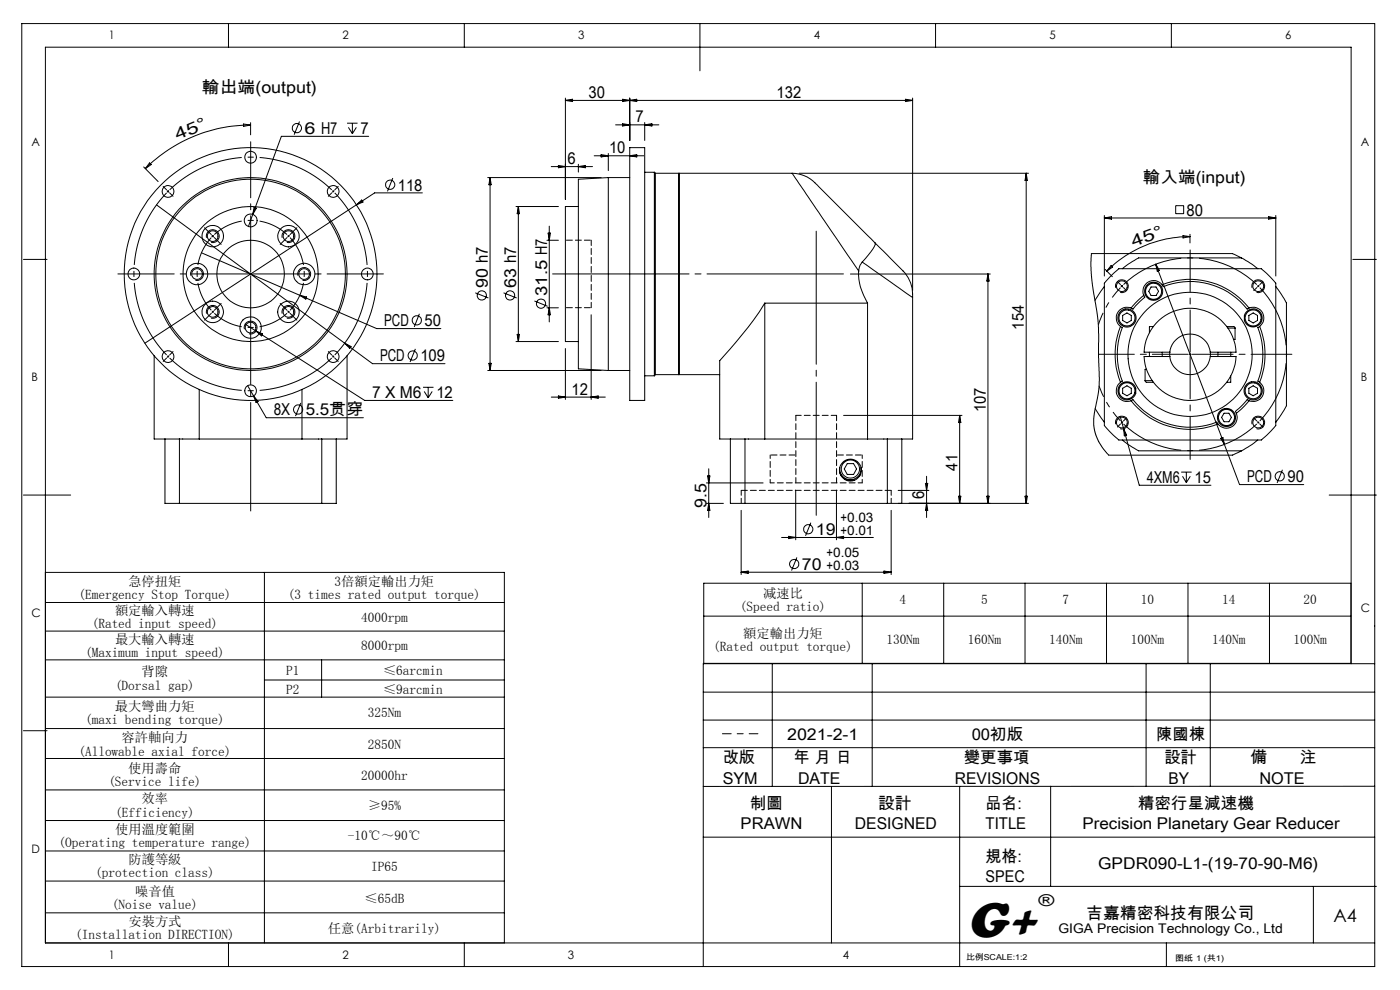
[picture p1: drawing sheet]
<svg xmlns="http://www.w3.org/2000/svg" width="297mm" height="210mm" viewBox="0 0 297 210" stroke-linecap="round" stroke-linejoin="round" font-family="sans-serif">
<g fill="none" stroke="#000" stroke-width=".21">
<path d="M4.6 5h287v200h-287zM48.5 5v5M98.5 5v5M148.5 5v10M198.5 5v5M248.5 5v5M30.5 35.4l3 3.1M31.7 34.6l.4 .3-1.3 .9zM51.6 26.3l1.6 .2-1.5 .3zM53.2 26.5a31.7 31.7 0 0 0-22.4 9.3M53.2 26v2.6M63.5 25.8l-1.1 2.8"/>
<path d="M73.6 26.1h2.2M73.9 27l.9 1.4M74.8 26.1v2.3M75.6 27l-.8 1.4M78.2 28.9h-18.5l-6.1 16.6M83.3 37.8l-1.1 2.8M103.5 37.7h24M104 37.7v40.9M104 37.7l.2 1.5h-.5zM116.9 35.3h8.8M118.5 35.1l1.4 .2-1.4 .3zM119.9 20.8v21.5"/>
<path d="M119.9 21.3h73.7M119.9 21.3l1.6-.2v.4zM122.7 34.8v1.7M122.7 35.3l1.5-.2v.5zM126 33h10.6M127.5 32.8l1.5 .2-1.5 .3zM129 32.6v3.6M129 37.7v40.9M129 37.7l-6.3 .3v40.2l6.3 .4M129 37.7h4.6M130.6 26.5h9.2M132.1 21.1l1.5 .2-1.5 .2z"/>
<path d="M132.1 26.2l1.5 .3-1.5 .2zM133.6 20.8v9M133.6 33l1.5-.2v.5zM133.6 21.3l1.5-.2v.4zM133.6 31.3h3.2v53.6h-3.2zM136.8 26v3.8M136.8 26.5l1.5-.3v.5zM136.8 36.5h2M138.8 36.5v43.2M138.8 36.5l.2 .3M139 36.8v42.7M139 36.8h29l14.2 20.7"/>
<path d="M144 36.8v42.7zM168.1 36.8a8.5 8.5 0 0 1 6.2 3.4l11.4 11.4M169.5 36.8h48.7M192.1 21.1l1.5 .2-1.5 .2zM193.6 20.8v40.8M217.7 36.8v70M217.7 36.8l.2 1.5h-.4zM5 55h5M33.2 43.5l39.9 29.3M35.5 40.5l.3 .3M35.8 40.5l-.3 .3M40.5 58.5a1.35 1.35 0 0 1 1.2-1.7 1.35 1.35 0 0 1 1.4 1.4 1.35 1.35 0 0 1-1.6 1.2"/>
<path d="M42.7 53.6l37.2 16.1h13.6M43.8 50.4a1.36 1.36 0 0 1 1.2-1.7 1.36 1.36 0 0 1 1.5 1.5 1.36 1.36 0 0 1-1.7 1.2M45 49.9l.3 .4M45.3 49.9l-.3 .4M53.6 45.5l-.9 2.5M53.9 44l.5 .2-.8 1.3zM59.9 50.4a1.36 1.36 0 0 1 1.1-1.7 1.36 1.36 0 0 1 1.5 1.5 1.36 1.36 0 0 1-1.6 1.2M63.2 58.5a1.36 1.36 0 0 1 1.2-1.7 1.36 1.36 0 0 1 1.5 1.4 1.36 1.36 0 0 1-1.7 1.2M75.6 43.5l-44.9 29.3M75.6 43.5l1.1-1.1 .3 .5zM89.6 40.9h-10.1l-3.9 2.6M109.5 43.8h9"/>
<path d="M110 43.8l.2 1.5h-.5zM110 43.8v28.7M116 51h2.5M116.3 49.5h.5l-.3 1.5zM116.5 48v20.3M122.7 43.8h-2.8v28.7h2.8M180.4 58.1h29.7M182.2 57.5a11.5 11.5 0 0 0 1.8 6.8M182.9 55.6a3.2 3.2 0 0 0-.7 1.9M182.9 55.6l10.7 7.5M185.7 51.6v.3l-.5 .9-2.3 2.8M185.7 51.6l5.3 5.3a7.3 7.3 0 0 1 2.6 5.4v30.8h-2.3"/>
<path d="M209.6 58.1v48.7M209.6 58.1l.2 1.5h-.5zM234.3 45.7v12.9M234.3 46.2h36.4M234.3 46.2l1.5-.2v.5zM234.5 57.1l1.5 1.6M235.7 56.3l.3 .3-1.2 .9zM236.1 58.1l1.2-1.1h30.3l2 1.8 1.1 1.3v30.2l-1.9 2-1.2 1h-30.3l-1.9-1.8-1.1-1.2v-30.2zM245.2 56l14.6 38.3M245.2 56l.8 1.4-.5 .1zM249.4 43.6h1.7v1.7h-1.7zM251 50l1.4 .2-1.4 .3z"/>
<path d="M252.4 50.2a25 25 0 0 0-17.6 7.3M252.4 49.7v1.8M261.5 53.8l1.9 .9M261.5 53.8h-30v4.7l1.5 10.3 .2 11.2-.1 2.9-1 4.9-.1 2.4 .4 1.8 .7 1.8 .8 1.2 1.3 1.5h26.3l1.9-.9M263.4 54.7l2.2 1.3 1.2 1M263.4 54.7h-21.9l-2.2 1.3-1.2 1M269.1 46l1.6 .2-1.6 .3zM270.7 45.7v12.9M287 55h5M32.7 75.5v17.6h2.3M43.8 66.5a1.36 1.36 0 0 1 1.2-1.7 1.36 1.36 0 0 1 1.5 1.5 1.36 1.36 0 0 1-1.7 1.2M51.9 69.8a1.36 1.36 0 0 1 1.2-1.7 1.36 1.36 0 0 1 1.4 1.5 1.36 1.36 0 0 1-1.7 1.2"/>
<path d="M52 68.7l25.4 16.2h18.7M54.3 70.2l1.4 .6-.2 .5zM59.9 66.5a1.36 1.36 0 0 1 1.1-1.7 1.36 1.36 0 0 1 1.5 1.4 1.36 1.36 0 0 1-1.6 1.3M63.6 62.6l1.5 .4-.2 .5zM73.1 72.8l5.9 4.3h15.4M73.1 72.8l1.4 .7-.3 .4zM73.6 75.5v17.6h-2.3M88.1 74l-1.1 2.8M89 66.6l-1.1 2.7M100.8 62.1l2.8 1.1M103.5 78.6h24M103.7 77.1h.5l-.2 1.5z"/>
<path d="M106.8 62.1l2.8 1.1M109.5 72.5h9M109.7 70.9h.5l-.2 1.6zM113.4 63.8l2.8 1.2M116 65.3h2.5M116.5 65.3l.3 1.5h-.5zM119.9 73.9v10.8M125.4 66.8v17.9M129 78.6h4.6M136.8 79.7h2M139 79.5l-.2 .2M139 79.5h13.7"/>
<path d="M162.2 64.3a89.8 89.8 0 0 1-9.5 12.2v16.6h2.2M162.2 64.3h21.8M162.2 64.3v28.8M184 64.3v28.8M234.3 60.8l-2 2.9M236.7 61.1a1.37 1.37 0 0 1 1.2-1.8 1.37 1.37 0 0 1 1.5 1.5 1.37 1.37 0 0 1-1.8 1.2M237.7 69.2a16 16 0 0 0 0 11.9M237.7 69.2l.4 .3a16.3 16.3 0 0 0 0 11.4l-.4 .2M237.8 60.5l.2 .2M238 60.7l-.2 .2M238 60.7l.2 .2M238.2 60.5l-.2 .2"/>
<path d="M238.2 66.9l.9-.5 .9 .5v1.1l-.9 .5-.9-.5zM240 65.3a2.28 2.28 0 0 0-2.9 1 2.28 2.28 0 0 0 .6 2.9M242.6 62.6l-2.6 2.7M242.6 62.6l.3 .5-2.6 2.5-.3-.3M243.2 78.3h-.3v2.4M243.8 74.7v.9M244.2 60.9h1.1l.5 .9-.5 .9h-1.1l-.5-.9zM244.7 69.3h-.9v1.3M246.6 60.4a16 16 0 0 1 18.4 4.9M246.6 60.4a2.28 2.28 0 0 0-3-.6 2.28 2.28 0 0 0-1 2.8M246.6 60.4l.2 .4a15.5 15.5 0 0 1 17.8 4.8l.4-.3M246.6 74.7v.9"/>
<path d="M248.2 75.6a4.3 4.3 0 0 0 4.3 3.9 4.3 4.3 0 0 0 4.3-3.9M248.2 75.6h-5.5a9.8 9.8 0 0 0 9.8 9.4 9.8 9.8 0 0 0 9.7-9.4h-5.4M248.2 74.7h-5.5a9.8 9.8 0 0 1 9.8-9.3 9.8 9.8 0 0 1 9.7 9.3h-5.4M248.2 74.7a4.3 4.3 0 0 1 4.3-3.8 4.3 4.3 0 0 1 4.3 3.8M248.2 74.7v.9M256.8 74.7v.9M258.4 74.7v.9M260.2 69.3h1.6l.2 .3M260.5 69.6h1.5M261.1 79.8v1.3h-.9M261.1 74.7v.9M262 69.6v2.4h-.3"/>
<path d="M264.9 66.9l1-.5 .9 .5v1.1l-.9 .5-1-.5zM265 65.3a2.28 2.28 0 0 1 2.8 1 2.28 2.28 0 0 1-.6 2.9M265.6 61.1a1.37 1.37 0 0 1 1.2-1.8 1.37 1.37 0 0 1 1.5 1.5 1.37 1.37 0 0 1-1.7 1.2M267.2 69.2a16 16 0 0 1 0 11.9M267.2 69.2l-.3 .3a16.3 16.3 0 0 1 0 11.4l.3 .2M270.7 60.8l2.2 3.5v21.8l-2.2 3.5M35 93.1h3.1M35 93.1v13.7h3.1M38.1 93.1h4.2M38.1 93.1v13.7M42.3 93.1h21.8M42.3 82.6v10.5"/>
<path d="M52.5 81.8l4 6.8h20.6M53.8 84l1 1.2-.5 .2zM63.8 85.5l-1.1 2.8M64.1 93.1h4.2M64.1 82.6v10.5M68.3 93.1h3M68.3 93.1v13.7M71.3 93.1v13.7h-3M89.7 82.2h2.3M90 83l.8 1.4M90.8 82.2v2.2M91.7 83l-.9 1.4"/>
<path d="M116.9 84.2h11.5M118.5 84l1.4 .2-1.4 .3zM125.4 84.2l1.5-.2v.5zM150.4 99.4v10.4M154.9 93.1h3.1M154.9 93.1v13.7h3.1M158 93.1h4.2M158 93.1v13.7M162.2 93.1h21.8M178.2 99.2a2.28 2.28 0 0 0 2.2 2.6 2.28 2.28 0 0 0 2.3-2.6M179 88.1h25.1M179.7 98.3h1.4l.6 1.2-.6 1.1h-1.4l-.6-1.1z"/>
<path d="M184 93.1h4.2M188.2 93.1h3.1M188.2 93.1v13.7M191.3 93.1v13.7h-3.1M203.6 88.1v18.7M203.6 88.1l.2 1.5h-.5zM232.3 86.7l2 2.9M236.7 90a1.37 1.37 0 0 1 1.2-1.7 1.37 1.37 0 0 1 1.5 1.4 1.37 1.37 0 0 1-1.8 1.2M237.6 88.3l.8 2.6M237.7 81.1a2.28 2.28 0 0 0-.6 2.9 2.28 2.28 0 0 0 2.9 1M238.1 93.3l1.2 1 2.2 1.3h21.9M238.2 82.4l.9-.6 .9 .6v1l-.9 .6-.9-.6z"/>
<path d="M238.4 90.9l3.3 12h15.2M238.4 90.9l.6 1.4-.5 .2zM240 85a16 16 0 0 0 18.4 4.9M240 85l.3-.2a15.6 15.6 0 0 0 17.9 4.8l.2 .3M242.9 80.7l.3 .4h1.5M242.9 80.7h1.5M259 93l.4-.2 .4 1.5zM259.7 87.7h1l.5 .8-.5 1h-1l-.5-1zM259.8 94.3l3.2 8.5h13.6M262.3 87.7a2.28 2.28 0 0 1-1 2.8 2.28 2.28 0 0 1-2.9-.6M264.9 82.4l1-.6 .9 .6v1l-.9 .6-1-.6zM265 85l-2.7 2.7"/>
<path d="M265 85l-.4-.2-2.5 2.5 .2 .4M265.6 90a1.37 1.37 0 0 1 1.2-1.7 1.37 1.37 0 0 1 1.5 1.4 1.37 1.37 0 0 1-1.7 1.2M266.8 93.3l-1.2 1-2.2 1.3M267.2 81.1a2.28 2.28 0 0 1 .6 2.9 2.28 2.28 0 0 1-2.8 1M272.1 99.7l-1.2 2.7M5 105h10M38.1 106.8h30.2M149.9 106.8h3.6M149.9 102.4h12M150.1 101h.5l-.2 1.4zM150.4 106.8l.2 1.5h-.5zM157.2 108.3v13.6"/>
<path d="M158 106.8h30.2M165.8 114h19.5M167.3 113.8l1.5 .2-1.5 .3zM168.8 104v10.5M169.1 118.2l-1.2 2.8M172 110.9l-1.1 2.8M177.4 104v10.5M177.4 114l1.6-.2v.5zM178.2 100.4a2.68 2.68 0 0 0 3.1 1.5M182.4 100.6v.4M189.1 108.3v13.6M190.5 106.8h27.7"/>
<path d="M190.5 104h6.6M196.3 102.5h.5l-.2 1.5zM196.6 101v8.8M196.6 106.8l.2 1.5h-.5zM203.3 105.3h.5l-.2 1.5zM209.3 105.3h.5l-.2 1.5zM217.5 105.3h.4l-.2 1.5zM250.6 100.1h2.2M250.9 101l.8 1.4M251.7 100.1v2.3M252.5 101l-.8 1.4M282 105h10"/>
<path d="M9.6 121.4h97.4v78.6M9.6 127.8h97.4M9.6 133.9h97.4M9.6 140h97.4M56.1 121.4v78.6M68.2 140v7.9M149.3 123.7h137.3v17h-137.3zM149.3 130.7h137.3M157.2 121.4h31.9M157.2 121.4l1.5-.3v.5zM182.9 123.7v17M187.5 121.1l1.6 .3-1.6 .2z"/>
<path d="M200.2 123.7v17M217.5 123.7v17M234.7 123.7v17M252 123.7v17M269.3 123.7v17M5 155h5M9.6 147.9h97.4M9.6 154.5h97.4M56.1 144.2h50.9M149.2 152.7h142.4M149.2 146.8h142.4M149.2 158.6h142.4"/>
<path d="M163.8 140.8v26M185 140.8v26M243.1 140.8v26M256.8 140.8v26M286.6 140.8v-130.8h-277v190h282M291.6 140.8h-142.4v64.2M9.6 160.9h97.4M9.6 167.6h97.4M9.6 174.1h97.4M149.2 177.6h142.4M176.4 166.8v33.2M203.6 166.8v38.2"/>
<path d="M222.9 166.8v21.2M291.6 166.8h-142.4M9.6 180.5h97.4M9.6 186.9h97.4M9.6 193.6h97.4M203.6 188h88.4M278.6 188v12M48.5 200v5M98.5 200v5M247.4 200v5"/>
<circle cx="53.2" cy="33.4" r="1.24"/>
<circle cx="63" cy="27.2" r=".98"/>
<circle cx="82.8" cy="39.2" r=".99"/>
<circle cx="28.4" cy="58.1" r="1.25"/>
<circle cx="35.7" cy="40.6" r="1.25"/>
<circle cx="41.8" cy="58.1" r="1.14"/>
<circle cx="41.8" cy="58.1" r="2.27"/>
<circle cx="45.1" cy="50.1" r="1.13"/>
<circle cx="45.1" cy="50.1" r="2.27"/>
<circle cx="53.2" cy="58.1" r="20.1"/>
<circle cx="53.2" cy="58.1" r="26.8"/>
<circle cx="53.2" cy="58.1" r="7.2"/>
<circle cx="53.2" cy="58.1" r="20.5"/>
<circle cx="53.2" cy="58.1" r="14.3"/>
<circle cx="53.2" cy="46.8" r="1.36"/>
<circle cx="61.2" cy="50.1" r="1.14"/>
<circle cx="61.2" cy="50.1" r="2.27"/>
<circle cx="64.5" cy="58.1" r="1.13"/>
<circle cx="64.5" cy="58.1" r="2.26"/>
<circle cx="70.7" cy="40.6" r="1.25"/>
<circle cx="77.9" cy="58.1" r="1.24"/>
<circle cx="35.6" cy="75.6" r="1.25"/>
<circle cx="45.1" cy="66.2" r="1.13"/>
<circle cx="45.1" cy="66.2" r="2.27"/>
<circle cx="53.2" cy="69.5" r="2.28"/>
<circle cx="53.2" cy="69.5" r="1.14"/>
<circle cx="61.2" cy="66.2" r="2.27"/>
<circle cx="61.2" cy="66.2" r="1.14"/>
<circle cx="70.7" cy="75.7" r="1.25"/>
<circle cx="87.5" cy="75.4" r=".97"/>
<circle cx="88.4" cy="68" r=".98"/>
<circle cx="102.2" cy="62.7" r=".98"/>
<circle cx="108.2" cy="62.7" r=".98"/>
<circle cx="114.8" cy="64.4" r=".98"/>
<circle cx="238" cy="60.7" r="1.15"/>
<circle cx="239.1" cy="67.4" r="1.7"/>
<circle cx="239.1" cy="67.4" r="1.94"/>
<circle cx="244.7" cy="61.8" r="1.71"/>
<circle cx="244.7" cy="61.8" r="1.92"/>
<circle cx="252.5" cy="75.2" r="13.2"/>
<circle cx="265.8" cy="67.4" r="1.71"/>
<circle cx="265.8" cy="67.4" r="1.93"/>
<circle cx="266.9" cy="60.7" r="1.15"/>
<circle cx="53.2" cy="82.9" r="1.24"/>
<circle cx="63.3" cy="86.9" r=".98"/>
<circle cx="180.4" cy="99.7" r="2.33"/>
<circle cx="180.4" cy="99.5" r="1.93"/>
<circle cx="238" cy="89.6" r="1.15"/>
<circle cx="239.1" cy="82.9" r="1.7"/>
<circle cx="239.1" cy="82.9" r="1.93"/>
<circle cx="260.2" cy="88.6" r="1.92"/>
<circle cx="260.2" cy="88.5" r="1.7"/>
<circle cx="265.8" cy="82.9" r="1.7"/>
<circle cx="265.9" cy="82.9" r="1.94"/>
<circle cx="266.9" cy="89.6" r="1.15"/>
<circle cx="168.5" cy="119.6" r=".98"/>
<circle cx="171.5" cy="112.3" r=".98"/>
<circle cx="271.5" cy="101" r=".98"/>
</g>
<g fill="none" stroke="#000" stroke-width=".21" stroke-dasharray="30.5 1.3 1.3 1.3" stroke-linecap="butt">
<path d="M61.2 50.1l-.1-.2M61.2 50.1l.2 .1M70.7 40.6l-.2-.2M70.7 40.6l.2 .2M35.7 75.6l.1 .2M35.7 75.6l-.2-.1M45.1 66.1l.2 .2M45.1 66.1l-.1-.1M61.2 66.1l.2-.1M61.2 66.1l-.1 .2M70.7 75.6l.2-.1M70.7 75.6l-.2 .2"/>
<path d="M266.9 60.7l-.1-.2M266.9 60.7l.2 .1M238 89.6l.2 .2M238 89.6l-.1-.1M266.9 89.6l.2-.1M266.9 89.6l-.1 .2"/>
</g>
<path d="M35.3 40.9a24.8 24.8 0 0 0 0 34.4M70.4 40.3a24.8 24.8 0 0 0-34.4 0M36 75.9a24.8 24.8 0 0 0 34.4 0M71 75.3a24.8 24.8 0 0 0 0-34.4" fill="none" stroke="#000" stroke-width=".21" stroke-dasharray="30.5 1.3 1.3 1.3" stroke-dashoffset="13.4" stroke-linecap="butt"/>
<path d="M44.8 50.4a11.4 11.4 0 0 0 0 15.4M60.9 49.8a11.4 11.4 0 0 0-15.4 0M45.5 66.5a11.4 11.4 0 0 0 15.4 0M61.5 65.8a11.4 11.4 0 0 0 0-15.4" fill="none" stroke="#000" stroke-width=".21" stroke-dasharray="30.5 1.3 1.3 1.3" stroke-dashoffset="23.9" stroke-linecap="butt"/>
<path d="M266.6 60.4a20.5 20.5 0 0 0-28.3 0M238.3 89.9a20.5 20.5 0 0 0 28.3 0M267.3 89.3a20.5 20.5 0 0 0 0-28.3" fill="none" stroke="#000" stroke-width=".21" stroke-dasharray="30.5 1.3 1.3 1.3" stroke-dashoffset="16.8" stroke-linecap="butt"/>
<path d="M237.7 61a20.2 20.2 0 0 0-4.7 7.9" fill="none" stroke="#000" stroke-width=".21" stroke-dasharray="30.5 1.3 1.3 1.3" stroke-dashoffset="27.8" stroke-linecap="butt"/>
<path d="M233.2 81.9v.2a20.5 20.5 0 0 0 4.5 7.2" fill="none" stroke="#000" stroke-width=".21" stroke-dasharray="30.5 1.3 1.3 1.3" stroke-dashoffset="28" stroke-linecap="butt"/>
<path d="M173.2 109.3v-60.3" fill="none" stroke="#000" stroke-width=".21" stroke-dasharray="30.5 1.3 1.3 1.3" stroke-dashoffset="2.2"/>
<path d="M178.9 58.1h-61.7" fill="none" stroke="#000" stroke-width=".21" stroke-dasharray="30.5 1.3 1.3 1.3" stroke-dashoffset="1.5"/>
<path d="M153.3 155.6h7.5" fill="none" stroke="#000" stroke-width=".21" stroke-dasharray="30.5 1.3 1.3 1.3" stroke-dashoffset="28.6"/>
<path d="M125.4 50.9v14.4M168.8 88.1v14.3M168.8 88.1h8.7M177.5 102.4v-14.3" fill="none" stroke="#000" stroke-width=".21" stroke-dasharray="1.3 .6" stroke-dashoffset=".1"/>
<path d="M125.4 50.9h-5.4M120 65.3h5.4M168.8 96.5h-5.4M182.9 96.5h-5.4" fill="none" stroke="#000" stroke-width=".21" stroke-dasharray="1.3 .6" stroke-dashoffset="-.2"/>
<path d="M157.2 104h31.9" fill="none" stroke="#000" stroke-width=".21" stroke-dasharray="1.3 .6"/>
<path d="M182.9 96.5v5.9M163.4 102.4v-5.9" fill="none" stroke="#000" stroke-width=".21" stroke-dasharray="1.3 .6" stroke-dashoffset=".5"/>
<path d="M163.4 102.4h19.5" fill="none" stroke="#000" stroke-width=".21" stroke-dasharray="1.3 .6" stroke-dashoffset=".4"/>
<path d="M157.2 104v2.7M189.1 106.7v-2.7" fill="none" stroke="#000" stroke-width=".21" stroke-dasharray="1.3 .6" stroke-dashoffset=".2"/>
<g fill="none" stroke="#000" stroke-width=".21" stroke-dasharray="30.5 1.3 1.3 1.3">
<path d="M35.3 40.3l-.7-.8M36 40.9l.7 .7M44.8 49.8l-1.4-1.5M45.5 50.4l1.4 1.4M53.2 58.1v-.2M53.2 58.1h-.2M53.2 58.1v.2M53.2 58.1h.2M60.9 50.4l-1.5 1.4M61.2 50.1l.2-.2M61.2 50.1l-.1 .1M61.5 49.8l1.5-1.5"/>
<path d="M70.4 40.9l-.7 .7M70.7 40.6l.2-.2M70.7 40.6l-.2 .2M71 40.3l.7-.8M35.3 75.9l-.7 .8M35.7 75.6l-.2 .2M35.7 75.6l.1-.1M36 75.3l.7-.7M44.8 66.5l-1.4 1.4M45.1 66.1l-.1 .2M45.1 66.1l.2-.1M45.5 65.8l1.4-1.4"/>
<path d="M60.9 65.8l-1.5-1.4M61.2 66.1l.2 .2M61.2 66.1l-.1-.1M61.5 66.5l1.5 1.4M70.4 75.3l-.7-.7M70.7 75.6l.2 .2M70.7 75.6l-.2-.1M71 75.9l.7 .8M237.7 60.4l-.6-.7M238.3 61l.7 .7M252.5 75.2v-.3M252.5 75.2h-.2"/>
<path d="M252.5 75.2v.2M252.5 75.2h.2M266.6 61l-.6 .7M266.9 60.7l.2-.2M266.9 60.7l-.1 .1M267.3 60.4l.6-.7M237.7 89.9l-.6 .7M238 89.6l-.1 .2M238 89.6l.2-.1M238.3 89.3l.7-.6M266.6 89.3l-.6-.6M266.9 89.6l.2 .2"/>
<path d="M266.9 89.6l-.1-.1M267.3 89.9l.6 .7"/>
</g>
<path d="M53.2 57.7v-27.6" fill="none" stroke="#000" stroke-width=".21" stroke-dasharray="30.5 1.3 1.3 1.3" stroke-dashoffset="18.6"/>
<path d="M52.7 58.1h-27.7M53.6 58.1h27.7" fill="none" stroke="#000" stroke-width=".21" stroke-dasharray="30.5 1.3 1.3 1.3" stroke-dashoffset="18.5"/>
<path d="M53.2 58.6v49.8" fill="none" stroke="#000" stroke-width=".21" stroke-dasharray="30.5 1.3 1.3 1.3" stroke-dashoffset="7.5"/>
<path d="M252.5 74.7v-21.7M252.5 75.6v21.9" fill="none" stroke="#000" stroke-width=".21" stroke-dasharray="30.5 1.3 1.3 1.3" stroke-dashoffset="21.5"/>
<path d="M252 75.2h-18.9" fill="none" stroke="#000" stroke-width=".21" stroke-dasharray="30.5 1.3 1.3 1.3" stroke-dashoffset="22.9"/>
<path d="M252.9 75.2h21.2" fill="none" stroke="#000" stroke-width=".21" stroke-dasharray="30.5 1.3 1.3 1.3" stroke-dashoffset="21.8"/>
<text font-size="11" x="205.1" y="198.7">G+</text>
<text font-size="3.9" x="282.9" y="195.5">A4</text>
<g font-size="3.5">
<text x="42.8" y="19.8">輸出端(output)</text>
<text x="124.9" y="20.8">30</text>
<text x="164.7" y="20.8">132</text>
<text x="37.7" y="29.8" transform="rotate(-22 37.7 29.8)">4 5 °</text>
<text x="64.6" y="28.4">6 H7</text>
<text x="76.5" y="28.4">7</text>
<text x="134.8" y="26">7</text>
<text x="120.4" y="34.8">6</text>
<text x="129.2" y="32.5">10</text>
<text x="84.4" y="40.4">118</text>
<text x="242.4" y="38.8">輸入端(input)</text>
<text x="251.7" y="45.7">80</text>
<text x="240.5" y="52.4" transform="rotate(-20 240.5 52.4)">4 5 °</text>
<text x="103.5" y="61" transform="rotate(-90 103.5 61)">90 h7</text>
<text x="109.5" y="61" transform="rotate(-90 109.5 61)">63 h7</text>
<text x="116" y="62.8" transform="rotate(-90 116 62.8)">31.5 H7</text>
<text x="81.5" y="69.2">PCD</text>
<text x="90.1" y="69.2">50</text>
<text x="217.2" y="69.9" transform="rotate(-90 217.2 69.9)">154</text>
<text x="80.6" y="76.6">PCD</text>
<text x="89.2" y="76.6">109</text>
<text x="121.2" y="83.7">12</text>
<text x="58.1" y="88.1">8X</text>
<text x="64.9" y="88.1">5.5贯穿</text>
<text x="79" y="84.4">7 X M6</text>
<text x="92.6" y="84.4">12</text>
<text x="209.1" y="87.4" transform="rotate(-90 209.1 87.4)">107</text>
<text x="203.1" y="99.8" transform="rotate(-90 203.1 99.8)">41</text>
<text x="149.9" y="107.7" transform="rotate(-90 149.9 107.7)">9.5</text>
<text x="196.1" y="105.9" transform="rotate(-90 196.1 105.9)">6</text>
<text x="243.3" y="102.4">4XM6</text>
<text x="253.4" y="102.4">15</text>
<text x="264.6" y="102.3">PCD</text>
<text x="273.1" y="102.3">90</text>
<text x="173.1" y="113.5">19</text>
<text x="170.1" y="120.9">70</text>
<text x="220.3" y="192.2">®</text>
<text x="230.5" y="194.8">吉嘉精密科技有限公司</text>
</g>
<g font-size="3.4">
<text x="153.3" y="161.9">改版</text>
<text x="167" y="157">2021-2-1</text>
<text x="168.4" y="161.9">年 月 日</text>
<text x="204.5" y="161.9">變更事項</text>
<text x="206.1" y="157">00初版</text>
<text x="245.3" y="157">陳國棟</text>
<text x="247" y="161.9">設計</text>
<text x="265.3" y="161.9">備</text>
<text x="275.7" y="161.9">注</text>
<text x="153.3" y="166.2">SYM</text>
<text x="169.3" y="166.2">DATE</text>
<text x="202.6" y="166.2">REVISIONS</text>
<text x="247.9" y="166.2">BY</text>
<text x="267.2" y="166.2">NOTE</text>
<text x="159.1" y="171.6">制圖</text>
<text x="186.3" y="171.6">設計</text>
<text x="209.1" y="171.6">品名:</text>
<text x="241.4" y="171.6">精密行星減速機</text>
<text x="157.1" y="175.9">PRAWN</text>
<text x="181.3" y="175.9">DESIGNED</text>
<text x="209.1" y="175.9">TITLE</text>
<text x="229.6" y="175.9">Precision Planetary Gear Reducer</text>
<text x="209.1" y="182.9">規格:</text>
<text x="233" y="184.3">GPDR090-L1-(19-70-90-M6)</text>
<text x="209.1" y="187.2">SPEC</text>
</g>
<g font-size="2.8">
<text x="178.3" y="110.7">+0.03</text>
<text x="178.3" y="113.5">+0.01</text>
<text x="175.4" y="118.1">+0.05</text>
<text x="27.2" y="124.2">急停扭矩</text>
<text x="71" y="124.2">3倍額定輸出力矩</text>
<text x="175.4" y="120.9">+0.03</text>
<text x="16.6" y="127">(Emergency Stop Torque)</text>
<text x="24.4" y="130.4">額定輸入轉速</text>
<text x="61.1" y="127">(3 times rated output torque)</text>
<text x="76.6" y="131.8">4000rpm</text>
<text x="156.9" y="129.6">(Speed ratio)</text>
<text x="161.9" y="126.8">减速比</text>
<text x="190.9" y="128.2">4</text>
<text x="208.1" y="128.2">5</text>
<text x="225.4" y="128.2">7</text>
<text x="242" y="128.2">10</text>
<text x="259.3" y="128.2">14</text>
<text x="276.6" y="128.2">20</text>
<text x="19.5" y="133.3">(Rated input speed)</text>
<text x="24.4" y="136.5">最大輸入轉速</text>
<text x="76.6" y="137.9">8000rpm</text>
<text x="157.7" y="135.3">額定輸出力矩</text>
<text x="188" y="136.7">130Nm</text>
<text x="205.3" y="136.7">160Nm</text>
<text x="222.6" y="136.7">140Nm</text>
<text x="239.9" y="136.7">100Nm</text>
<text x="257.2" y="136.7">140Nm</text>
<text x="274.4" y="136.7">100Nm</text>
<text x="18" y="139.3">(Maximum input speed)</text>
<text x="30" y="143.5">背隙</text>
<text x="60.7" y="143.1">P1</text>
<text x="81.3" y="143.1">≤6arcmin</text>
<text x="151.3" y="138.1">(Rated output torque)</text>
<text x="24.4" y="146.3">(Dorsal gap)</text>
<text x="60.7" y="147.2">P2</text>
<text x="81.3" y="147.2">≤9arcmin</text>
<text x="18" y="153.6">(maxi bending torque)</text>
<text x="24.4" y="150.8">最大彎曲力矩</text>
<text x="78" y="152.2">325Nm</text>
<text x="16.6" y="160.3">(Allowable axial force)</text>
<text x="25.8" y="157.5">容許軸向力</text>
<text x="78" y="158.9">2850N</text>
<text x="23" y="166.8">(Service life)</text>
<text x="27.2" y="164">使用壽命</text>
<text x="76.6" y="165.4">20000hr</text>
<text x="24.4" y="173.2">(Efficiency)</text>
<text x="30" y="170.4">效率</text>
<text x="78" y="171.8">≥95%</text>
<text x="12.4" y="179.7">(Operating temperature range)</text>
<text x="24.4" y="176.9">使用溫度範圍</text>
<text x="73.8" y="178.3">-10℃～90℃</text>
<text x="27.2" y="183.3">防護等級</text>
<text x="78.7" y="184.7">IP65</text>
<text x="20.2" y="186.1">(protection class)</text>
<text x="28.7" y="190">噪音值</text>
<text x="77.3" y="191.4">≤65dB</text>
<text x="23.7" y="192.9">(Noise value)</text>
<text x="27.2" y="196.4">安裝方式</text>
<text x="69.6" y="197.8">任意(Arbitrarily)</text>
<text x="224.5" y="197.8">GIGA Precision Technology Co., Ltd</text>
<text x="16" y="199.2">(Installation DIRECTION)</text>
</g>
<g font-size="2.5">
<text x="23.1" y="8.4">1</text>
<text x="72.7" y="8.4">2</text>
<text x="122.7" y="8.4">3</text>
<text x="172.7" y="8.4">4</text>
<text x="222.7" y="8.4">5</text>
<text x="272.7" y="8.4">6</text>
<text x="6.7" y="30.9">A</text>
<text x="288.7" y="30.9">A</text>
<text x="6.7" y="80.9">B</text>
<text x="288.7" y="80.9">B</text>
<text x="6.7" y="130.9">C</text>
<text x="288.7" y="129.9">C</text>
<text x="6.7" y="180.9">D</text>
<text x="23.1" y="203.4">1</text>
<text x="72.7" y="203.4">2</text>
<text x="120.5" y="203.4">3</text>
<text x="178.8" y="203.4">4</text>
</g>
<g font-size="1.7">
<text x="204.9" y="203.7">比例SCALE:1:2</text>
<text x="249.3" y="203.8">图纸 1 (共1)</text>
</g>
</svg>
